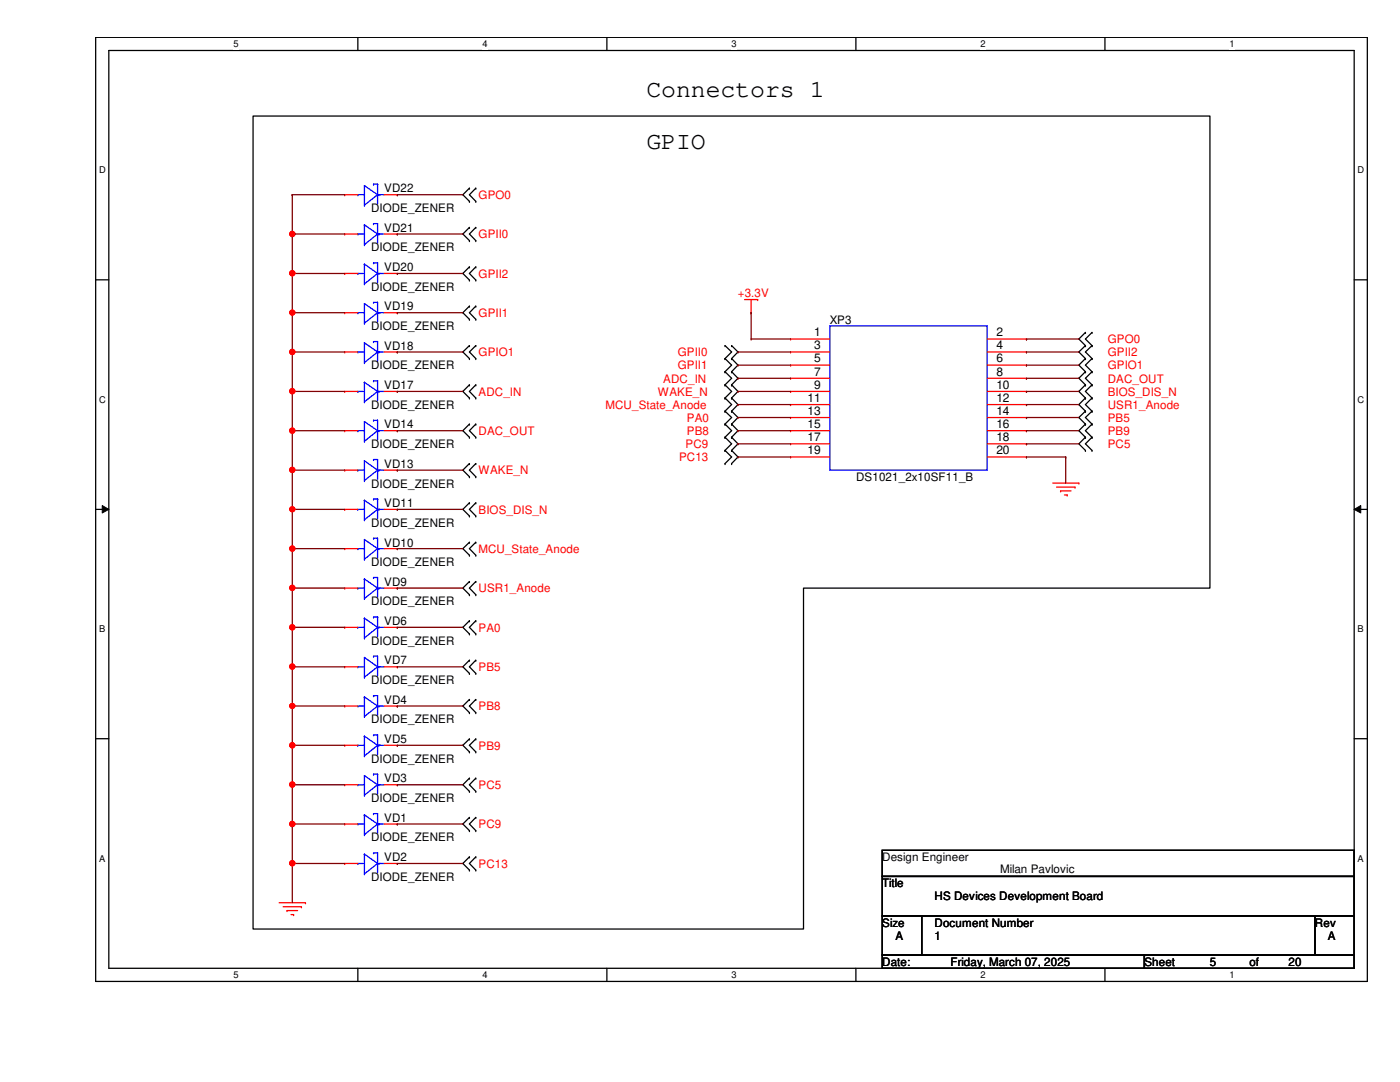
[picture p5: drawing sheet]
<svg xmlns="http://www.w3.org/2000/svg" width="279mm" height="216mm" viewBox="0 0 279 216" stroke-linecap="round" stroke-linejoin="round" font-family="sans-serif">
<path d="M19.1 7.5h253.8v188.3h-253.8zM21.7 10.1h248.6v183.1h-248.6z" fill="none" stroke="#000" stroke-width=".25"/>
<g fill="#fff">
<path d="M46.6 7.7h1v2.1h-1z"/>
<path d="M46.6 193.5h1v2.1h-1z"/>
</g>
<path d="M71.4 7.5v2.6M71.4 193.2v2.6" fill="none" stroke="#000" stroke-width=".25"/>
<g fill="#fff">
<path d="M96.3 7.7h1v2.1h-1z"/>
<path d="M96.3 193.5h1v2.1h-1z"/>
</g>
<path d="M121.1 7.5v2.6M121.1 193.2v2.6" fill="none" stroke="#000" stroke-width=".25"/>
<g fill="#fff">
<path d="M146 7.7h1v2.1h-1z"/>
<path d="M146 193.5h1v2.1h-1z"/>
</g>
<path d="M170.8 7.5v2.6M170.8 193.2v2.6" fill="none" stroke="#000" stroke-width=".25"/>
<g fill="#fff">
<path d="M195.7 7.7h1v2.1h-1z"/>
<path d="M195.7 193.5h1v2.1h-1z"/>
</g>
<path d="M220.5 7.5v2.6M220.5 193.2v2.6" fill="none" stroke="#000" stroke-width=".25"/>
<g fill="#fff">
<path d="M245.4 7.7h1v2.1h-1z"/>
<path d="M245.4 193.5h1v2.1h-1z"/>
<path d="M19.8 32.9h1.3v2.1h-1.3z"/>
<path d="M270.9 32.9h1.3v2.1h-1.3z"/>
<path d="M19.8 78.7h1.3v2.1h-1.3z"/>
<path d="M270.9 78.7h1.3v2.1h-1.3z"/>
</g>
<path d="M19.1 55.8h2.6M270.3 55.8h2.6" fill="none" stroke="#000" stroke-width=".25"/>
<g fill="#fff">
<path d="M19.8 124.5h1.2v2.1h-1.2z"/>
<path d="M270.9 124.5h1.3v2.1h-1.3z"/>
</g>
<path d="M19.1 101.6h2.6M270.3 101.6h2.6" fill="none" stroke="#000" stroke-width=".25"/>
<path d="M20.4 100.9l1.3 .7-1.3 .8zM270.3 101.6l1.3-.7v1.5z" fill="#000"/>
<path d="M20.4 100.9l1.3 .7-1.3 .8zM270.3 101.6l1.3-.7v1.5z" fill="none" stroke="#000" stroke-width=".2"/>
<g fill="#fff">
<path d="M19.8 170.3h1.2v2h-1.2z"/>
<path d="M270.9 170.3h1.3v2h-1.3z"/>
</g>
<g fill="none" stroke="#000" stroke-width=".25">
<path d="M50.5 23.2h191v94.1h-81.1v68.1h-109.9zM93.7 37.5h.1M93.7 37.5l-1.3 1.4 1.3 1.3M95 37.5h.1M95 37.5l-1.3 1.4 1.3 1.3M93.7 40.2h.1M93.7 45.4h.1M93.7 48h.1M93.7 53.3h.1M93.7 55.9h.1M93.7 45.4l-1.3 1.3 1.3 1.3M93.7 53.3l-1.3 1.3 1.3 1.3"/>
<path d="M95 40.2h.1M95 48h.1M95 45.4h.1M95 55.9h.1M95 53.3h.1M95 45.4l-1.3 1.3 1.3 1.3M95 53.3l-1.3 1.3 1.3 1.3M93.7 61.1h.1M93.7 63.7h.1M93.7 69h.1M93.7 71.5h.1M93.7 76.8h.1"/>
<path d="M93.7 79.4h.1M93.7 61.1l-1.3 1.3 1.3 1.3M93.7 69l-1.3 1.2 1.3 1.3M93.7 76.8l-1.3 1.3 1.3 1.3M95 63.7h.1M95 61.1h.1M95 71.5h.1M95 69h.1M95 79.4h.1M95 76.8h.1M95 61.1l-1.3 1.3 1.3 1.3M95 69l-1.3 1.2 1.3 1.3"/>
<path d="M95 76.8l-1.3 1.3 1.3 1.3M144.7 71.5h.1M144.7 69h.1M144.7 74.2h.1M144.7 76.8h.1M144.7 79.4h.1M144.7 69l1.3 1.2-1.3 1.3M144.7 71.5l1.3 1.4-1.3 1.3M144.7 74.2l1.3 1.3-1.3 1.3M144.7 76.8l1.3 1.3-1.3 1.3M144.7 79.4l1.3 1.3-1.3 1.3M146 69h.1"/>
<path d="M146 71.5h.1M146 74.2h.1M146 76.8h.1M146 79.4h.1M146 69l1.3 1.2-1.3 1.3M146 71.5l1.3 1.4-1.3 1.3M146 74.2l1.3 1.3-1.3 1.3M146 76.8l1.3 1.3-1.3 1.3M146 79.4l1.3 1.3-1.3 1.3M216.6 66.3h.1M216.6 69h.1M216.6 71.5h.1"/>
<path d="M216.6 74.2h.1M216.6 76.8h.1M216.6 79.4h.1M216.6 66.3l-1.3 1.3 1.3 1.4M216.6 69l-1.3 1.2 1.3 1.3M216.6 71.5l-1.3 1.4 1.3 1.3M216.6 74.2l-1.3 1.3 1.3 1.3M216.6 76.8l-1.3 1.3 1.3 1.3M216.6 79.4l-1.3 1.3 1.3 1.3M217.9 69h.1M217.9 66.3h.1M217.9 71.5h.1"/>
<path d="M217.9 74.2h.1M217.9 76.8h.1M217.9 79.4h.1M217.9 66.3l-1.3 1.3 1.3 1.4M217.9 69l-1.3 1.2 1.3 1.3M217.9 71.5l-1.3 1.4 1.3 1.3M217.9 74.2l-1.3 1.3 1.3 1.3M217.9 76.8l-1.3 1.3 1.3 1.3M217.9 79.4l-1.3 1.3 1.3 1.3M93.7 84.6h.1M93.7 87.2h.1M93.7 92.5h.1"/>
<path d="M93.7 95.1h.1M93.7 84.6l-1.3 1.3 1.3 1.3M93.7 92.5l-1.3 1.3 1.3 1.3M95 87.2h.1M95 84.6h.1M95 95.1h.1M95 92.5h.1M95 84.6l-1.3 1.3 1.3 1.3M95 92.5l-1.3 1.3 1.3 1.3M144.7 82h.1M144.7 84.6h.1M144.7 87.2h.1"/>
<path d="M144.7 89.9h.1M144.7 92.5h.1M144.7 82l1.3 1.3-1.3 1.3M144.7 84.6l1.3 1.3-1.3 1.3M144.7 87.2l1.3 1.4-1.3 1.3M144.7 89.9l1.3 1.3-1.3 1.3M146 82h.1M146 84.6h.1M146 87.2h.1M146 89.9h.1M146 92.5h.1M146 82l1.3 1.3-1.3 1.3"/>
<path d="M146 84.6l1.3 1.3-1.3 1.3M146 87.2l1.3 1.4-1.3 1.3M146 89.9l1.3 1.3-1.3 1.3M216.6 82h.1M216.6 84.6h.1M216.6 87.2h.1M216.6 89.9h.1M216.6 82l-1.3 1.3 1.3 1.3M216.6 84.6l-1.3 1.3 1.3 1.3M216.6 87.2l-1.3 1.4 1.3 1.3M217.9 82h.1M217.9 84.6h.1"/>
<path d="M217.9 87.2h.1M217.9 89.9h.1M217.9 82l-1.3 1.3 1.3 1.3M217.9 84.6l-1.3 1.3 1.3 1.3M217.9 87.2l-1.3 1.4 1.3 1.3M93.7 100.3h.1M93.7 103h.1M93.7 108.2h.1M93.7 110.8h.1M93.7 116h.1M93.7 118.7h.1M93.7 100.3l-1.3 1.3 1.3 1.4"/>
<path d="M93.7 108.2l-1.3 1.3 1.3 1.3M93.7 116l-1.3 1.3 1.3 1.4M95 103h.1M95 100.3h.1M95 110.8h.1M95 108.2h.1M95 118.7h.1M95 116h.1M95 100.3l-1.3 1.3 1.3 1.4M95 108.2l-1.3 1.3 1.3 1.3M95 116l-1.3 1.3 1.3 1.4M93.7 123.9h.1"/>
<path d="M93.7 126.5h.1M93.7 131.7h.1M93.7 134.4h.1M93.7 139.6h.1M93.7 123.9l-1.3 1.3 1.3 1.3M93.7 131.7l-1.3 1.4 1.3 1.3M93.7 139.6l-1.3 1.3 1.3 1.3M95 126.5h.1M95 123.9h.1M95 134.4h.1M95 131.7h.1M95 139.6h.1"/>
<path d="M95 123.9l-1.3 1.3 1.3 1.3M95 131.7l-1.3 1.4 1.3 1.3M95 139.6l-1.3 1.3 1.3 1.3M19.1 147.4h2.6M93.7 142.2h.1M93.7 147.4h.1M93.7 150h.1M93.7 155.3h.1M93.7 157.9h.1M93.7 147.4l-1.3 1.3 1.3 1.3M93.7 155.3l-1.3 1.3 1.3 1.3M95 142.2h.1"/>
<path d="M95 150h.1M95 147.4h.1M95 157.9h.1M95 155.3h.1M95 147.4l-1.3 1.3 1.3 1.3M95 155.3l-1.3 1.3 1.3 1.3M270.3 147.4h2.6M93.7 163.1h.1M93.7 165.7h.1M93.7 171h.1M93.7 173.6h.1M93.7 163.1l-1.3 1.3 1.3 1.3"/>
<path d="M93.7 171l-1.3 1.3 1.3 1.3M95 165.7h.1M95 163.1h.1M95 173.6h.1M95 171h.1M95 163.1l-1.3 1.3 1.3 1.3M95 171l-1.3 1.3 1.3 1.3M176.1 169.7h94.2v5.2h-94.2zM176.1 174.9h94.2v7.9h-94.2zM176.1 182.8h7.8v7.8h-7.8zM176.1 190.6h52.3v2.6h-52.3zM183.9 182.8h78.5v7.8h-78.5z"/>
<path d="M228.4 190.6h41.9v2.6h-41.9zM262.4 182.8h7.9v7.8h-7.9z"/>
</g>
<g fill="none" stroke="#f00" stroke-width=".25">
<path d="M68.8 38.9h.1M68.8 38.9h2.6M76.7 38.9h2.6M79.3 38.9h.1M68.8 46.7h.1M68.8 54.6h.1M68.8 46.7h2.6M68.8 54.6h2.6M76.7 46.7h2.6M76.7 54.6h2.6M79.3 46.7h.1M79.3 54.6h.1"/>
<path d="M148.6 59.8h2.6M149.9 59.8v2.6M151.2 59.8h.1M68.8 70.2h.1M68.8 78.1h.1M68.8 62.4h.1M68.8 70.2h2.6M68.8 78.1h2.6M68.8 62.4h2.6M76.7 70.2h2.6M76.7 78.1h2.6M76.7 62.4h2.6"/>
<path d="M79.3 70.2h.1M79.3 78.1h.1M79.3 62.4h.1M149.9 62.4h.1M157.8 67.6h.1M157.8 70.2h.1M157.8 72.9h.1M157.8 75.5h.1M157.8 78.1h.1M157.8 70.2h7.8M157.8 78.1h7.8M157.8 67.6h7.8"/>
<path d="M157.8 72.9h7.8M157.8 75.5h7.8M197 70.2h7.9M197 78.1h7.9M197 67.6h7.9M197 72.9h7.9M197 75.5h7.9M204.9 67.6h.1M204.9 70.2h.1M204.9 72.9h.1M204.9 75.5h.1M204.9 78.1h.1"/>
<path d="M68.8 93.8h.1M68.8 85.9h.1M68.8 93.8h2.6M68.8 85.9h2.6M76.7 93.8h2.6M76.7 85.9h2.6M79.3 93.8h.1M79.3 85.9h.1M157.8 80.7h.1M157.8 83.3h.1M157.8 85.9h.1M157.8 88.6h.1"/>
<path d="M157.8 91.2h.1M157.8 85.9h7.8M157.8 80.7h7.8M157.8 83.3h7.8M157.8 88.6h7.8M157.8 91.2h7.8M197 85.9h7.9M197 80.7h7.9M197 83.3h7.9M197 88.6h7.9M197 91.2h7.9M204.9 80.7h.1"/>
<path d="M204.9 83.3h.1M204.9 85.9h.1M204.9 88.6h.1M204.9 91.2h.1M210.1 96.4h5.2M210.9 97.2h3.6M211.7 98h.1M211.7 98h2M212.4 98.8h.6M213 98.8h.1M214.5 97.2h.1M215.3 96.4h.1"/>
<path d="M68.8 117.3h.1M68.8 101.6h.1M68.8 109.5h.1M68.8 117.3h2.6M68.8 101.6h2.6M68.8 109.5h2.6M76.7 117.3h2.6M76.7 101.6h2.6M76.7 109.5h2.6M79.3 117.3h.1M79.3 101.6h.1M79.3 109.5h.1"/>
<path d="M68.8 125.2h.1M68.8 133.1h.1M68.8 125.2h2.6M68.8 133.1h2.6M76.7 125.2h2.6M76.7 133.1h2.6M79.3 125.2h.1M79.3 133.1h.1M68.8 140.9h.1M68.8 148.7h.1M68.8 156.6h.1M68.8 140.9h2.6"/>
<path d="M68.8 148.7h2.6M68.8 156.6h2.6M76.7 140.9h2.6M76.7 148.7h2.6M76.7 156.6h2.6M79.3 140.9h.1M79.3 148.7h.1M79.3 156.6h.1M68.8 164.4h.1M68.8 172.3h.1M68.8 164.4h2.6M68.8 172.3h2.6"/>
<path d="M76.7 164.4h2.6M76.7 172.3h2.6M79.3 164.4h.1M79.3 172.3h.1M55.7 180.1h5.3M56.5 180.9h3.7M57.3 181.7h.1M57.3 181.7h2.1M58.1 182.5h.5M58.6 182.5h.1M60.2 180.9h.1M61 180.1h.1"/>
</g>
<g fill="none" stroke="#00f" stroke-width=".25">
<path d="M71.4 38.9h.1M71.4 38.9h1.3M72.7 37h.1M72.7 37v3.9M72.7 37l2.7 1.9M74.5 36.7h.1M74.5 36.7h.9M75.4 38.9h.1M75.4 36.7h.1M75.4 36.7v4M75.4 38.9h1.3M75.4 38.9l-2.7 2"/>
<path d="M75.6 38.9h.1M71.4 46.7h.1M71.4 54.6h.1M71.4 46.7h1.3M71.4 54.6h1.3M72.7 48.8h.1M72.7 44.9h.1M72.7 56.6h.1M72.7 52.7h.1M72.7 40.9h.1M72.7 44.9v3.9M72.7 52.7v3.9"/>
<path d="M72.7 44.9l2.7 1.8M72.7 52.7l2.7 1.9M74.5 44.6h.1M74.5 52.5h.1M74.5 44.6h.9M74.5 52.5h.9M75.4 46.7h.1M75.4 44.6h.1M75.4 54.6h.1M75.4 52.5h.1M75.4 46.7h1.3M75.4 46.7l-2.7 2.1"/>
<path d="M75.4 44.6v3.9M75.4 52.5v3.9M75.4 54.6h1.3M75.4 54.6l-2.7 2M75.6 46.7h.1M75.6 54.6h.1M71.4 70.2h.1M71.4 78.1h.1M71.4 62.4h.1M71.4 70.2h1.3M71.4 78.1h1.3M71.4 62.4h1.3"/>
<path d="M72.7 72.3h.1M72.7 68.4h.1M72.7 76.3h.1M72.7 64.5h.1M72.7 60.6h.1M72.7 60.6v3.9M72.7 68.4v3.9M72.7 76.3v3.9M72.7 68.4l2.7 1.8M72.7 76.3l2.7 1.8M72.7 60.6l2.7 1.8M74.5 68.2h.1"/>
<path d="M74.5 76h.1M74.5 60.3h.1M74.5 68.2h.9M74.5 76h.9M74.5 60.3h.9M75.4 70.2h.1M75.4 68.2h.1M75.4 78.1h.1M75.4 76h.1M75.4 62.4h.1M75.4 60.3h.1M75.4 60.3v3.9"/>
<path d="M75.4 68.2v3.9M75.4 76v3.9M75.4 70.2h1.3M75.4 70.2l-2.7 2.1M75.4 78.1h1.3M75.4 78.1l-2.7 2.1M75.4 62.4h1.3M75.4 62.4l-2.7 2.1M75.6 70.2h.1M75.6 78.1h.1M75.6 62.4h.1M165.6 65h31.4v28.8h-31.4z"/>
<path d="M71.4 93.8h.1M71.4 85.9h.1M71.4 93.8h1.3M71.4 85.9h1.3M72.7 95.9h.1M72.7 91.9h.1M72.7 80.2h.1M72.7 99.8h.1M72.7 88.1h.1M72.7 84.1h.1M72.7 84.1v4M72.7 91.9v4"/>
<path d="M72.7 99.8v3.9M72.7 91.9l2.7 1.9M72.7 99.8l2.7 1.8M72.7 84.1l2.7 1.8M74.5 91.7h.1M74.5 99.6h.1M74.5 83.9h.1M74.5 91.7h.9M74.5 99.6h.9M74.5 83.9h.9M75.4 93.8h.1M75.4 91.7h.1"/>
<path d="M75.4 99.6h.1M75.4 85.9h.1M75.4 83.9h.1M75.4 83.9v3.9M75.4 91.7v3.9M75.4 99.6v3.9M75.4 93.8h1.3M75.4 93.8l-2.7 2.1M75.4 85.9h1.3M75.4 85.9l-2.7 2.2M75.6 93.8h.1M75.6 85.9h.1"/>
<path d="M71.4 117.3h.1M71.4 101.6h.1M71.4 109.5h.1M71.4 117.3h1.3M71.4 101.6h1.3M71.4 109.5h1.3M72.7 119.4h.1M72.7 115.5h.1M72.7 103.7h.1M72.7 111.6h.1M72.7 107.7h.1M72.7 107.7v3.9"/>
<path d="M72.7 115.5v3.9M72.7 115.5l2.7 1.8M72.7 107.7l2.7 1.8M74.5 115.2h.1M74.5 107.4h.1M74.5 115.2h.9M74.5 107.4h.9M75.4 117.3h.1M75.4 115.2h.1M75.4 101.6h.1M75.4 109.5h.1M75.4 107.4h.1"/>
<path d="M75.4 107.4v3.9M75.4 115.2v4M75.4 117.3h1.3M75.4 117.3l-2.7 2.1M75.4 101.6h1.3M75.4 101.6l-2.7 2.1M75.4 109.5h1.3M75.4 109.5l-2.7 2.1M75.6 117.3h.1M75.6 101.6h.1M75.6 109.5h.1M71.4 125.2h.1"/>
<path d="M71.4 133.1h.1M71.4 125.2h1.3M71.4 133.1h1.3M72.7 139.1h.1M72.7 127.3h.1M72.7 123.4h.1M72.7 135.1h.1M72.7 131.2h.1M72.7 123.4v3.9M72.7 131.2v3.9M72.7 139.1v3.9M72.7 139.1l2.7 1.8"/>
<path d="M72.7 123.4l2.7 1.8M72.7 131.2l2.7 1.9M74.5 138.8h.1M74.5 123.1h.1M74.5 130.9h.1M74.5 138.8h.9M74.5 123.1h.9M74.5 130.9h.9M75.4 138.8h.1M75.4 125.2h.1M75.4 123.1h.1M75.4 133.1h.1"/>
<path d="M75.4 130.9h.1M75.4 123.1v3.9M75.4 130.9v4M75.4 138.8v3.9M75.4 125.2h1.3M75.4 125.2l-2.7 2.1M75.4 133.1h1.3M75.4 133.1l-2.7 2M75.6 125.2h.1M75.6 133.1h.1M71.4 140.9h.1M71.4 148.7h.1"/>
<path d="M71.4 156.6h.1M71.4 140.9h1.3M71.4 148.7h1.3M71.4 156.6h1.3M72.7 143h.1M72.7 150.8h.1M72.7 146.9h.1M72.7 158.7h.1M72.7 154.8h.1M72.7 146.9v3.9M72.7 154.8v3.9M72.7 146.9l2.7 1.8"/>
<path d="M72.7 154.8l2.7 1.8M74.5 146.6h.1M74.5 154.5h.1M74.5 146.6h.9M74.5 154.5h.9M75.4 140.9h.1M75.4 148.7h.1M75.4 146.6h.1M75.4 156.6h.1M75.4 154.5h.1M75.4 146.6v4M75.4 154.5v3.9"/>
<path d="M75.4 140.9h1.3M75.4 140.9l-2.7 2.1M75.4 148.7h1.3M75.4 148.7l-2.7 2.1M75.4 156.6h1.3M75.4 156.6l-2.7 2.1M75.6 140.9h.1M75.6 148.7h.1M75.6 156.6h.1M71.4 164.4h.1M71.4 172.3h.1M71.4 164.4h1.3"/>
<path d="M71.4 172.3h1.3M72.7 166.5h.1M72.7 162.6h.1M72.7 174.4h.1M72.7 170.4h.1M72.7 162.6v3.9M72.7 170.4v4M72.7 162.6l2.7 1.8M72.7 170.4l2.7 1.9M74.5 162.3h.1M74.5 170.2h.1M74.5 162.3h.9"/>
<path d="M74.5 170.2h.9M75.4 164.4h.1M75.4 162.3h.1M75.4 172.3h.1M75.4 170.2h.1M75.4 162.3v3.9M75.4 170.2v3.9M75.4 164.4h1.3M75.4 164.4l-2.7 2.1M75.4 172.3h1.3M75.4 172.3l-2.7 2.1M75.6 164.4h.1"/>
<path d="M75.6 172.3h.1"/>
</g>
<path d="M58.3 38.9h.1M58.3 38.9v7.8" fill="none" stroke="#800000" stroke-width=".25"/>
<circle cx="58.3" cy="46.7" r=".51" fill="#f00"/>
<circle cx="58.3" cy="46.7" r=".51" fill="none" stroke="#f00" stroke-width=".25"/>
<path d="M58.3 38.9h.1M58.3 38.9h10.5M79.3 38.9h.1M79.3 38.9h13.1M58.3 46.7h.1M58.3 54.6h.1M58.3 46.7v15.7M58.3 46.7h10.5M58.3 54.6h10.5M79.3 46.7h.1M79.3 46.7h13.1" fill="none" stroke="#800000" stroke-width=".25"/>
<circle cx="58.3" cy="62.4" r=".5" fill="#f00"/>
<circle cx="58.3" cy="62.4" r=".5" fill="none" stroke="#f00" stroke-width=".25"/>
<circle cx="58.3" cy="54.5" r=".51" fill="#f00"/>
<circle cx="58.3" cy="54.5" r=".51" fill="none" stroke="#f00" stroke-width=".25"/>
<path d="M79.3 54.6h.1M79.3 54.6h13.1M58.3 62.4h.1M58.3 70.2h.1M58.3 62.4h10.5M58.3 62.4v15.7M58.3 70.2h10.5M79.3 62.4h.1M79.3 62.4h13.1" fill="none" stroke="#800000" stroke-width=".25"/>
<circle cx="58.3" cy="70.2" r=".51" fill="#f00"/>
<circle cx="58.3" cy="70.2" r=".51" fill="none" stroke="#f00" stroke-width=".25"/>
<path d="M58.3 78.1h.1M58.3 78.1h10.5M58.3 78.1v7.8M79.3 70.2h.1M79.3 70.2h13.1" fill="none" stroke="#800000" stroke-width=".25"/>
<circle cx="58.3" cy="85.9" r=".51" fill="#f00"/>
<circle cx="58.3" cy="85.9" r=".51" fill="none" stroke="#f00" stroke-width=".25"/>
<circle cx="58.3" cy="78.1" r=".51" fill="#f00"/>
<circle cx="58.3" cy="78.1" r=".51" fill="none" stroke="#f00" stroke-width=".25"/>
<path d="M79.3 78.1h.1M79.3 78.1h13.1M58.3 85.9h.1M58.3 93.8h.1M58.3 85.9h10.5M58.3 85.9v15.7M58.3 93.8h10.5M79.3 85.9h.1M79.3 85.9h13.1" fill="none" stroke="#800000" stroke-width=".25"/>
<circle cx="58.3" cy="93.8" r=".51" fill="#f00"/>
<circle cx="58.3" cy="93.8" r=".51" fill="none" stroke="#f00" stroke-width=".25"/>
<path d="M79.3 93.8h.1M79.3 93.8h13.1M58.3 101.6h.1M58.3 101.6h10.5M58.3 101.6v7.9" fill="none" stroke="#800000" stroke-width=".25"/>
<circle cx="58.3" cy="109.5" r=".51" fill="#f00"/>
<circle cx="58.3" cy="109.5" r=".51" fill="none" stroke="#f00" stroke-width=".25"/>
<circle cx="58.3" cy="101.6" r=".5" fill="#f00"/>
<circle cx="58.3" cy="101.6" r=".5" fill="none" stroke="#f00" stroke-width=".25"/>
<path d="M58.3 109.5h.1M58.3 117.3h.1M58.3 109.5v7.8M58.3 109.5h10.5M58.3 117.3h10.5M79.3 101.6h.1M79.3 109.5h.1M79.3 101.6h13.1M79.3 109.5h13.1" fill="none" stroke="#800000" stroke-width=".25"/>
<circle cx="58.3" cy="117.3" r=".51" fill="#f00"/>
<circle cx="58.3" cy="117.3" r=".51" fill="none" stroke="#f00" stroke-width=".25"/>
<path d="M58.3 117.3h.1M58.3 117.3v15.8M79.3 117.3h.1M79.3 117.3h13.1M58.3 125.2h.1" fill="none" stroke="#800000" stroke-width=".25"/>
<circle cx="58.3" cy="133" r=".51" fill="#f00"/>
<circle cx="58.3" cy="133" r=".51" fill="none" stroke="#f00" stroke-width=".25"/>
<circle cx="58.3" cy="125.2" r=".51" fill="#f00"/>
<circle cx="58.3" cy="125.2" r=".51" fill="none" stroke="#f00" stroke-width=".25"/>
<path d="M58.3 125.2h.1M58.3 133.1h.1M58.3 125.2h10.5M58.3 133.1h10.5M58.3 133.1v7.8M79.3 125.2h.1M79.3 133.1h.1M79.3 125.2h13.1M79.3 133.1h13.1M58.3 140.9h.1M58.3 140.9h10.5" fill="none" stroke="#800000" stroke-width=".25"/>
<circle cx="58.3" cy="140.9" r=".5" fill="#f00"/>
<circle cx="58.3" cy="140.9" r=".5" fill="none" stroke="#f00" stroke-width=".25"/>
<path d="M58.3 140.9h.1M58.3 148.7h.1M58.3 140.9v15.7M58.3 148.7h10.5M79.3 140.9h.1M79.3 140.9h13.1" fill="none" stroke="#800000" stroke-width=".25"/>
<circle cx="58.3" cy="156.5" r=".51" fill="#f00"/>
<circle cx="58.3" cy="156.5" r=".51" fill="none" stroke="#f00" stroke-width=".25"/>
<circle cx="58.3" cy="148.7" r=".51" fill="#f00"/>
<circle cx="58.3" cy="148.7" r=".51" fill="none" stroke="#f00" stroke-width=".25"/>
<path d="M58.3 156.6h.1M58.3 156.6h10.5M58.3 156.6v7.8M79.3 148.7h.1M79.3 156.6h.1M79.3 148.7h13.1M79.3 156.6h13.1M58.3 164.4h.1M58.3 164.4h10.5" fill="none" stroke="#800000" stroke-width=".25"/>
<circle cx="58.3" cy="164.4" r=".51" fill="#f00"/>
<circle cx="58.3" cy="164.4" r=".51" fill="none" stroke="#f00" stroke-width=".25"/>
<path d="M58.3 164.4h.1M58.3 172.3h.1M58.3 164.4v15.7M58.3 172.3h10.5M79.3 164.4h.1M79.3 164.4h13.1" fill="none" stroke="#800000" stroke-width=".25"/>
<circle cx="58.3" cy="172.2" r=".51" fill="#f00"/>
<circle cx="58.3" cy="172.2" r=".51" fill="none" stroke="#f00" stroke-width=".25"/>
<g fill="none" stroke="#800000" stroke-width=".25">
<path d="M147.3 70.2h.1M147.3 72.9h.1M147.3 75.5h.1M147.3 78.1h.1M147.3 70.2h10.5M147.3 72.9h10.5M147.3 75.5h10.5M147.3 78.1h10.5M149.9 67.6h.1M149.9 62.4h.1M149.9 67.6h7.9M149.9 62.4v5.2"/>
<path d="M204.9 67.6h.1M204.9 70.2h.1M204.9 72.9h.1M204.9 75.5h.1M204.9 78.1h.1M204.9 67.6h10.4M204.9 70.2h10.4M204.9 72.9h10.4M204.9 75.5h10.4M204.9 78.1h10.4M147.3 80.7h.1M147.3 83.3h.1"/>
<path d="M147.3 85.9h.1M147.3 88.6h.1M147.3 91.2h.1M147.3 91.2h10.5M147.3 80.7h10.5M147.3 83.3h10.5M147.3 85.9h10.5M147.3 88.6h10.5M204.9 91.2h.1M204.9 80.7h.1M204.9 83.3h.1M204.9 85.9h.1"/>
<path d="M204.9 88.6h.1M204.9 91.2h7.8M204.9 80.7h10.4M204.9 83.3h10.4M204.9 85.9h10.4M204.9 88.6h10.4M212.7 91.2h.1M212.7 91.2v5.2M79.3 172.3h.1M79.3 172.3h13.1"/>
</g>
<circle cx="58.3" cy="46.7" r=".51" fill="#f00"/>
<circle cx="58.3" cy="46.7" r=".51" fill="none" stroke="#f00" stroke-width=".25"/>
<circle cx="58.3" cy="62.4" r=".5" fill="#f00"/>
<circle cx="58.3" cy="62.4" r=".5" fill="none" stroke="#f00" stroke-width=".25"/>
<circle cx="58.3" cy="54.5" r=".51" fill="#f00"/>
<circle cx="58.3" cy="54.5" r=".51" fill="none" stroke="#f00" stroke-width=".25"/>
<circle cx="58.3" cy="70.2" r=".51" fill="#f00"/>
<circle cx="58.3" cy="70.2" r=".51" fill="none" stroke="#f00" stroke-width=".25"/>
<circle cx="58.3" cy="85.9" r=".51" fill="#f00"/>
<circle cx="58.3" cy="85.9" r=".51" fill="none" stroke="#f00" stroke-width=".25"/>
<circle cx="58.3" cy="78.1" r=".51" fill="#f00"/>
<circle cx="58.3" cy="78.1" r=".51" fill="none" stroke="#f00" stroke-width=".25"/>
<circle cx="58.3" cy="93.8" r=".51" fill="#f00"/>
<circle cx="58.3" cy="93.8" r=".51" fill="none" stroke="#f00" stroke-width=".25"/>
<circle cx="58.3" cy="109.5" r=".51" fill="#f00"/>
<circle cx="58.3" cy="109.5" r=".51" fill="none" stroke="#f00" stroke-width=".25"/>
<circle cx="58.3" cy="101.6" r=".5" fill="#f00"/>
<circle cx="58.3" cy="101.6" r=".5" fill="none" stroke="#f00" stroke-width=".25"/>
<circle cx="58.3" cy="117.3" r=".51" fill="#f00"/>
<circle cx="58.3" cy="117.3" r=".51" fill="none" stroke="#f00" stroke-width=".25"/>
<circle cx="58.3" cy="133" r=".51" fill="#f00"/>
<circle cx="58.3" cy="133" r=".51" fill="none" stroke="#f00" stroke-width=".25"/>
<circle cx="58.3" cy="125.2" r=".51" fill="#f00"/>
<circle cx="58.3" cy="125.2" r=".51" fill="none" stroke="#f00" stroke-width=".25"/>
<circle cx="58.3" cy="140.9" r=".5" fill="#f00"/>
<circle cx="58.3" cy="140.9" r=".5" fill="none" stroke="#f00" stroke-width=".25"/>
<circle cx="58.3" cy="156.5" r=".51" fill="#f00"/>
<circle cx="58.3" cy="156.5" r=".51" fill="none" stroke="#f00" stroke-width=".25"/>
<circle cx="58.3" cy="148.7" r=".51" fill="#f00"/>
<circle cx="58.3" cy="148.7" r=".51" fill="none" stroke="#f00" stroke-width=".25"/>
<circle cx="58.3" cy="164.4" r=".51" fill="#f00"/>
<circle cx="58.3" cy="164.4" r=".51" fill="none" stroke="#f00" stroke-width=".25"/>
<circle cx="58.3" cy="172.2" r=".51" fill="#f00"/>
<circle cx="58.3" cy="172.2" r=".51" fill="none" stroke="#f00" stroke-width=".25"/>
<g font-size="5">
<text x="129" y="19.3">Connectors 1</text>
<text x="129" y="29.7">GPIO</text>
</g>
<g font-size="2.4">
<text x="162.5" y="67.1">1</text>
<text x="162.5" y="69.7">3</text>
<text x="198.8" y="67.1">2</text>
<text x="198.8" y="69.7">4</text>
<text x="162.5" y="72.3">5</text>
<text x="162.5" y="74.9">7</text>
<text x="162.5" y="77.6">9</text>
<text x="198.8" y="72.3">6</text>
<text x="198.8" y="74.9">8</text>
<text x="198.8" y="77.6">10</text>
<text x="161.2" y="80.2">11</text>
<text x="161.2" y="82.8">13</text>
<text x="198.8" y="80.2">12</text>
<text x="198.8" y="82.8">14</text>
<text x="161.2" y="85.4">15</text>
<text x="161.2" y="88">17</text>
<text x="198.8" y="85.4">16</text>
<text x="198.8" y="88">18</text>
<text x="161.2" y="90.6">19</text>
<text x="198.8" y="90.6">20</text>
</g>
<g font-size="2.3">
<text x="76.7" y="38.4">VD22</text>
<text x="74" y="42.3">DIODE_ZENER</text>
<text x="76.7" y="46.2">VD21</text>
<text x="74" y="50.2">DIODE_ZENER</text>
<text x="74" y="58">DIODE_ZENER</text>
<text x="76.7" y="54.1">VD20</text>
<text x="74" y="65.9">DIODE_ZENER</text>
<text x="76.7" y="61.9">VD19</text>
<text x="165.6" y="64.6">XP3</text>
<text x="76.7" y="69.8">VD18</text>
<text x="74" y="73.7">DIODE_ZENER</text>
<text x="76.7" y="77.6">VD17</text>
<text x="74" y="81.6">DIODE_ZENER</text>
<text x="74" y="89.4">DIODE_ZENER</text>
<text x="76.7" y="85.5">VD14</text>
<text x="76.7" y="93.3">VD13</text>
<text x="170.9" y="96">DS1021_2x10SF11_B</text>
<text x="74" y="97.3">DIODE_ZENER</text>
<text x="76.7" y="101.2">VD11</text>
<text x="74" y="105.1">DIODE_ZENER</text>
<text x="74" y="112.9">DIODE_ZENER</text>
<text x="76.7" y="109.1">VD10</text>
<text x="76.7" y="116.9">VD9</text>
<text x="74" y="120.8">DIODE_ZENER</text>
<text x="76.7" y="124.7">VD6</text>
<text x="74" y="128.7">DIODE_ZENER</text>
<text x="74" y="136.5">DIODE_ZENER</text>
<text x="76.7" y="132.6">VD7</text>
<text x="76.7" y="140.4">VD4</text>
<text x="74" y="144.4">DIODE_ZENER</text>
<text x="76.7" y="148.3">VD5</text>
<text x="74" y="152.2">DIODE_ZENER</text>
<text x="74" y="160.1">DIODE_ZENER</text>
<text x="76.7" y="156.1">VD3</text>
<text x="74" y="167.9">DIODE_ZENER</text>
<text x="76.7" y="164">VD1</text>
<text x="76.7" y="171.8">VD2</text>
<text x="176.1" y="171.8">Design Engineer</text>
<text x="74" y="175.8">DIODE_ZENER</text>
<text x="176.1" y="177">Title</text>
<text x="186.5" y="179.7">HS Devices Development Board</text>
<text x="199.6" y="174.2">Milan Pavlovic</text>
<text x="176.1" y="184.9">Size</text>
<text x="186.5" y="184.9">Document Number</text>
<text x="262.4" y="184.9">Rev</text>
<text x="178.7" y="187.5">A</text>
<text x="186.5" y="187.5">1</text>
<text x="265" y="187.5">A</text>
<text x="176.1" y="192.7">Date:</text>
<text x="189.7" y="192.7">Friday, March 07, 2025</text>
<text x="228.4" y="192.7">Sheet</text>
<text x="241.5" y="192.7">5</text>
<text x="249.3" y="192.7">of</text>
<text x="257.2" y="192.7">20</text>
</g>
<g font-size="2.3" fill="#f00">
<text x="95.5" y="39.7">GPO0</text>
<text x="95.5" y="47.5">GPII0</text>
<text x="95.5" y="55.4">GPII2</text>
<text x="147.3" y="59.3">+3.3V</text>
<text x="95.5" y="63.2">GPII1</text>
<text x="95.5" y="71.1">GPIO1</text>
<text x="135.3" y="71.1">GPII0</text>
<text x="221.1" y="68.5">GPO0</text>
<text x="221.1" y="71.1">GPII2</text>
<text x="132.4" y="76.3">ADC_IN</text>
<text x="135.3" y="73.7">GPII1</text>
<text x="221.1" y="73.7">GPIO1</text>
<text x="221.1" y="76.3">DAC_OUT</text>
<text x="95.5" y="79">ADC_IN</text>
<text x="120.9" y="81.6">MCU_State_Anode</text>
<text x="131.3" y="79">WAKE_N</text>
<text x="221.1" y="79">BIOS_DIS_N</text>
<text x="221.1" y="81.6">USR1_Anode</text>
<text x="95.5" y="86.8">DAC_OUT</text>
<text x="136.8" y="89.4">PC9</text>
<text x="137.1" y="84.2">PA0</text>
<text x="137.1" y="86.8">PB8</text>
<text x="221.1" y="84.2">PB5</text>
<text x="221.1" y="86.8">PB9</text>
<text x="221.1" y="89.4">PC5</text>
<text x="95.5" y="94.7">WAKE_N</text>
<text x="135.5" y="92">PC13</text>
<text x="95.5" y="102.5">BIOS_DIS_N</text>
<text x="95.5" y="110.4">MCU_State_Anode</text>
<text x="95.5" y="118.2">USR1_Anode</text>
<text x="95.5" y="126">PA0</text>
<text x="95.5" y="133.9">PB5</text>
<text x="95.5" y="141.7">PB8</text>
<text x="95.5" y="149.6">PB9</text>
<text x="95.5" y="157.4">PC5</text>
<text x="95.5" y="165.3">PC9</text>
<text x="95.5" y="173.1">PC13</text>
</g>
<g font-size="1.9">
<text x="46.6" y="9.4">5</text>
<text x="96.3" y="9.4">4</text>
<text x="146" y="9.4">3</text>
<text x="195.7" y="9.4">2</text>
<text x="245.4" y="9.4">1</text>
<text x="19.8" y="34.6">D</text>
<text x="270.9" y="34.6">D</text>
<text x="19.8" y="80.3">C</text>
<text x="270.9" y="80.3">C</text>
<text x="19.8" y="126.2">B</text>
<text x="270.9" y="126.2">B</text>
<text x="19.8" y="171.9">A</text>
<text x="270.9" y="171.9">A</text>
<text x="46.6" y="195.2">5</text>
<text x="96.3" y="195.2">4</text>
<text x="146" y="195.2">3</text>
<text x="195.7" y="195.2">2</text>
<text x="245.4" y="195.2">1</text>
</g>
</svg>
